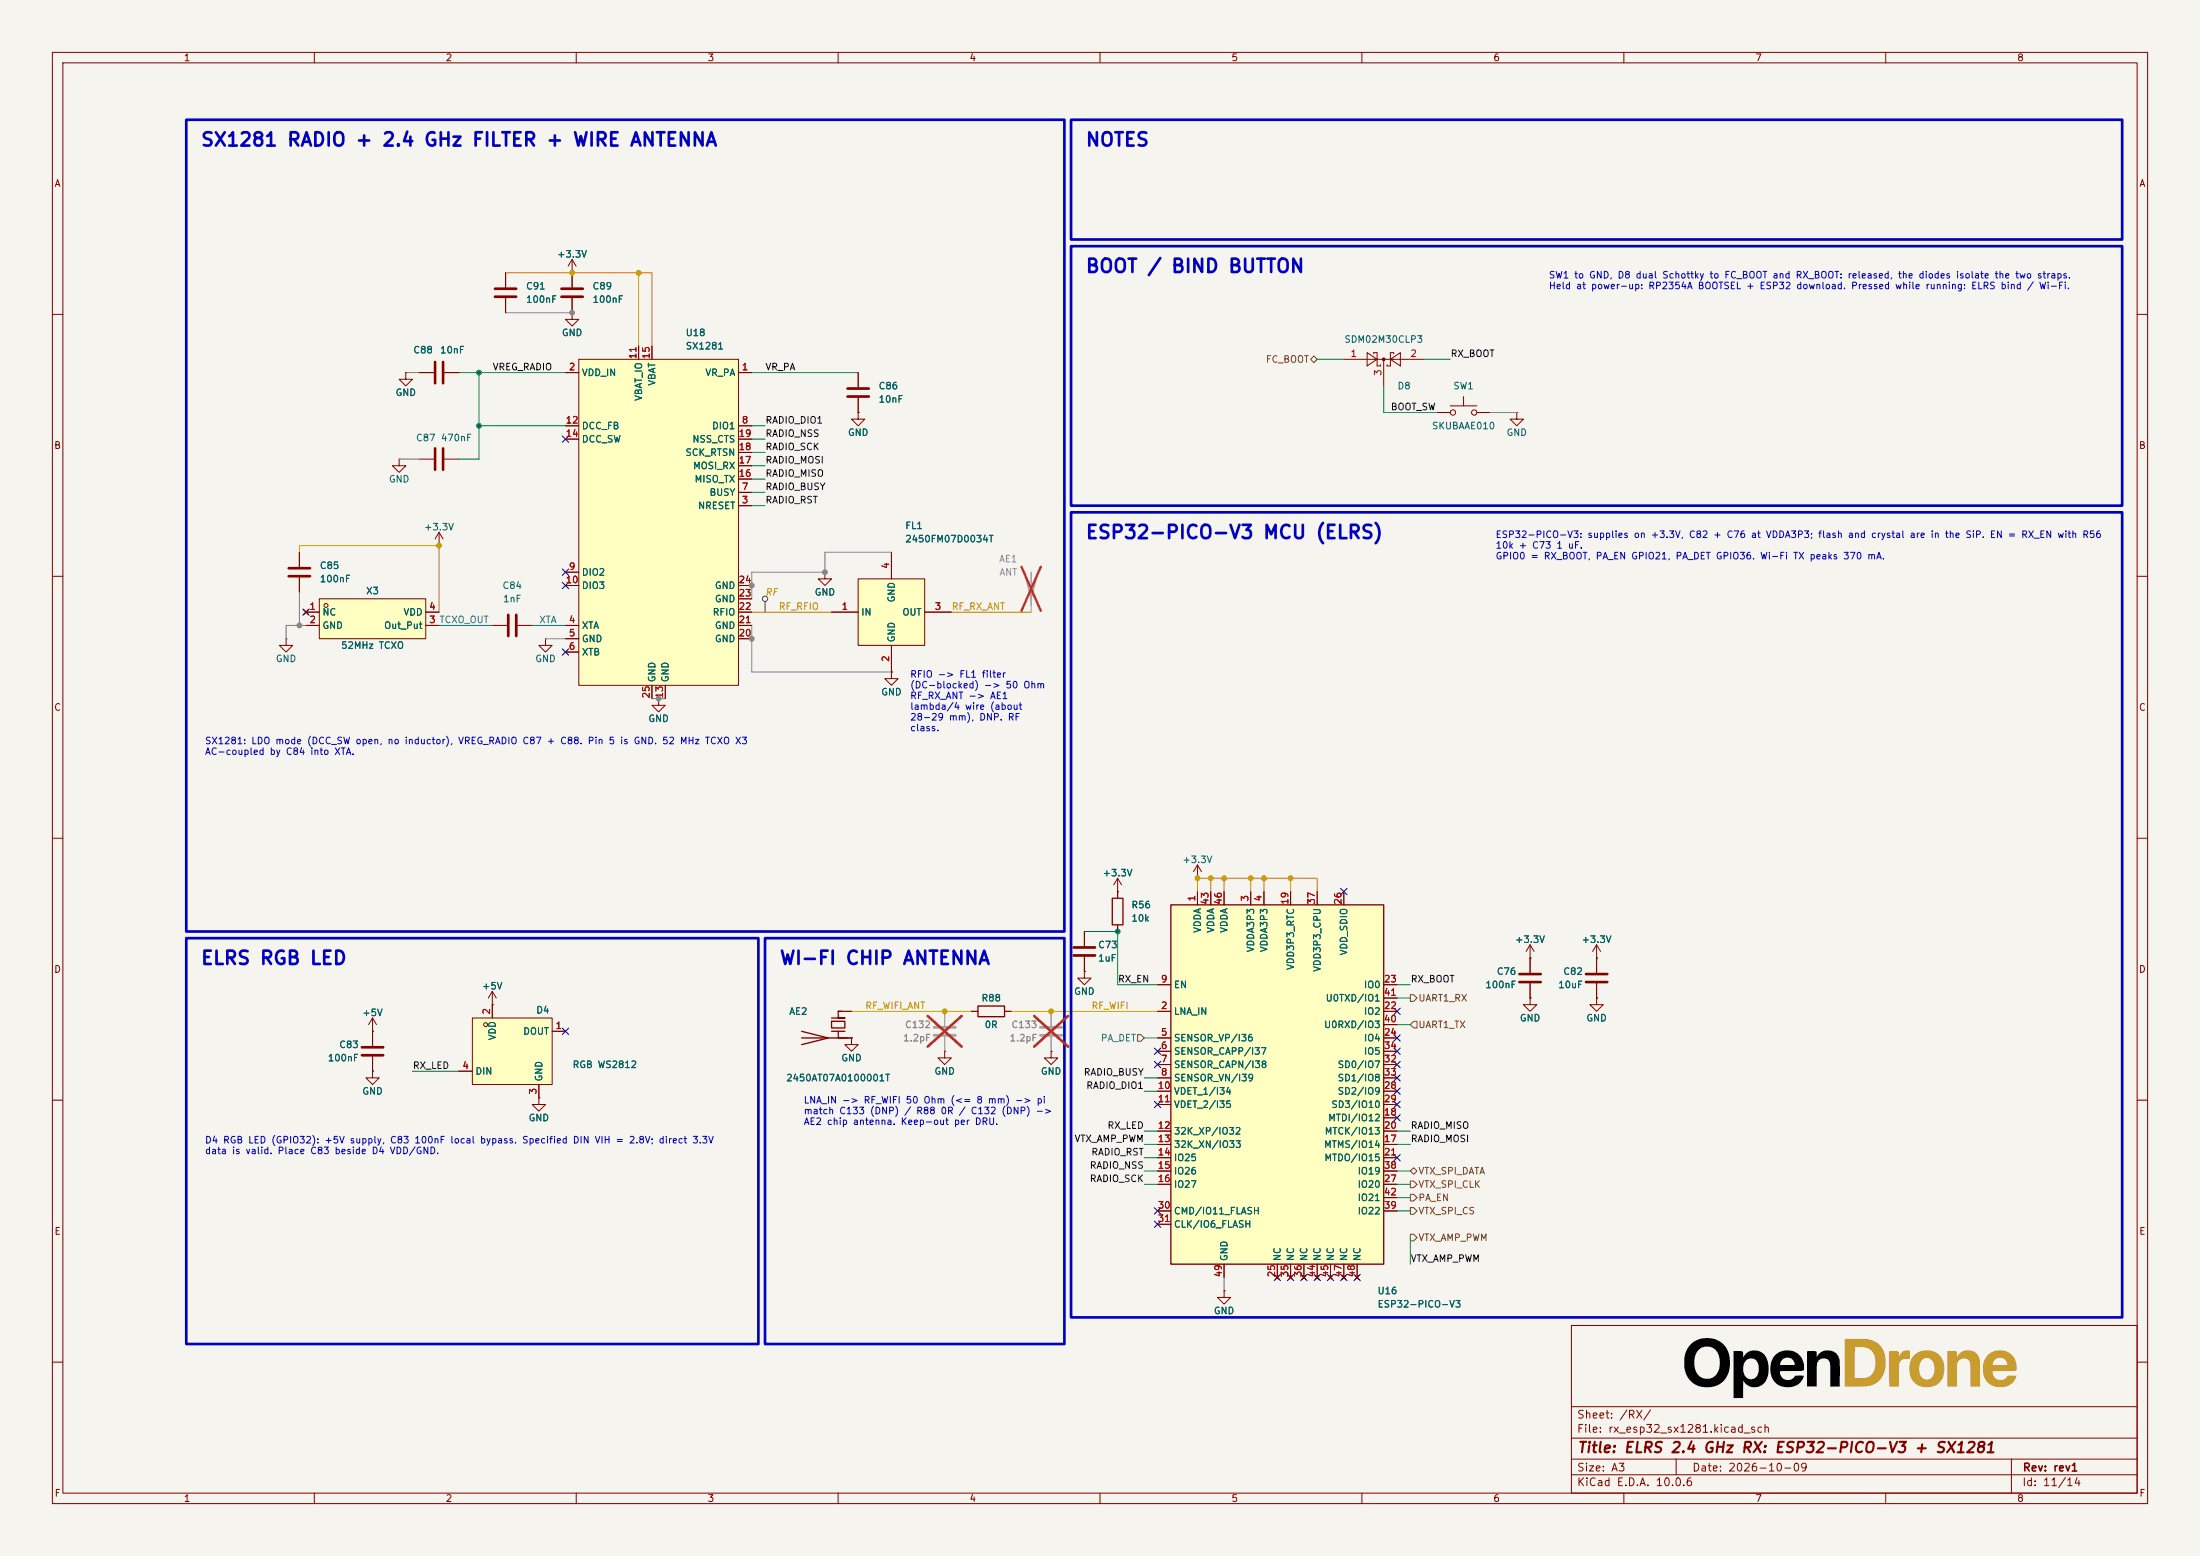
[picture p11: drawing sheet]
<svg xmlns="http://www.w3.org/2000/svg" width="420mm" height="297mm" viewBox="0 0 420 297" stroke-linecap="round" stroke-linejoin="round" font-family="sans-serif">
<path d="M0 0h420v297h-420z" fill="#f5f4ef" stroke="#f5f4ef" stroke-width=".19"/>
<g fill="none" stroke="#840000" stroke-width=".19">
<path d="M10 10h400v277h-400zM12 12h396v273h-396zM60 10v2M110 10v2M160 10v2M210 10v2M260 10v2M310 10v2M360 10v2M10 60h2M408 60h2M10 110h2"/>
<path d="M408 110h2M10 160h2M408 160h2M10 210h2M408 210h2M300 253h108v32h-108zM10 260h2M300 278.5h108M300 274.5h108M300 268.5h108M320 278.5v3M384 278.5v6.5"/>
<path d="M408 260h2M60 285v2M110 285v2M160 285v2M210 285v2M260 285v2M300 281.5h108M310 285v2M360 285v2"/>
</g>
<path d="M322.8 256.6a4.5 4.5 0 0 1 5.3-.7 4.5 4.5 0 0 1 2.1 4.9 4.4 4.4 0 0 1-4.6 4 4.4 4.4 0 0 1-4.1-4.6h1.9a2.55 2.55 0 0 0 3.1 2.9 3.3 3.3 0 0 0 1.7-4.1v-.1a2.37 2.37 0 0 0-2.6-1.9 2.37 2.37 0 0 0-2.1 2.5l-.1 .7h-1.9a4.9 4.9 0 0 1 1.3-3.6zM338.9 258.6a3.2 3.2 0 0 1 3.8-.5 3.2 3.2 0 0 1 1.6 3.5l-.9 .1h-3.4l-.2 .2 .4 1.1 .9 .4 .9-.1 .8-.7h1.5a2.93 2.93 0 0 1-3.7 2.1 3.4 3.4 0 0 1-2.6-4.3l4.1 .2 .5-.1v-.1a1.43 1.43 0 0 0-1.4-1.3 1.43 1.43 0 0 0-1.4 1.3h-1.8l.4-1z" fill="#000"/>
<path d="M365.5 258.6l.7-.5 .8-.2a3.4 3.4 0 0 1 4.1 4.2l-.6 1.5a3.5 3.5 0 0 1-5.8-.9l-.2-1.4h1.9l.1 .9a1.42 1.42 0 0 0 1.6 1.1 1.42 1.42 0 0 0 1.2-1.6l-.1-1.3-.4-.8-.8-.4h-.5l-.4 .2a2.06 2.06 0 0 0-.7 1.9h-1.9v-.4a3.4 3.4 0 0 1 1-2.3z" fill="#c89d2e"/>
<path d="M330.9 257.9l1.8 .1 .1 1.1 .1-.1a2.5 2.5 0 0 1 2.7-1.2 2.5 2.5 0 0 1 1.9 2.3 4 4 0 0 1-1.2 4.3 2.42 2.42 0 0 1-3.5-.9v3.4h-1.9v-5.6h1.9l.2 1 .5 .7 .7 .3 .8-.2 .4-.4 .2-.5 .1-1.4-.4-1.1-.8-.4a1.59 1.59 0 0 0-1.7 2h-1.9zM345 257.9l1.7 .1 .2 .9a2.32 2.32 0 0 1 2.6-1.1 2.32 2.32 0 0 1 1.7 2.3v4.5l-1.8 .1v-4.5l-.5-.7-.7-.2-.9 .3-.4 .7-.1 4.3h-1.8z" fill="#000"/>
<g fill="#c89d2e">
<path d="M352.2 255.6h3.3a4.5 4.5 0 0 1 3 .8 5.2 5.2 0 0 1-.2 7.5 4.5 4.5 0 0 1-3 .7h-3.1v-4.5h1.9v3h1.6a2.46 2.46 0 0 0 2.3-3 2.5 2.5 0 0 0-2.6-3h-1.3v3h-1.9z"/>
<path d="M371.7 257.9l1.8 .1 .2 .9a2.31 2.31 0 0 1 2.5-1.1 2.31 2.31 0 0 1 1.8 2.2v4.6h-1.8l-.1-4.5-.2-.4-.4-.3h-1a1.31 1.31 0 0 0-.9 1.2v4.1l-1.8-.1z"/>
<path d="M360.7 257.9l1.7 .1 .1 1a1.41 1.41 0 0 1 2.1-1.1v1.5l-1.3 .1-.5 .3-.2 .5-.1 4.3h-1.8z"/>
<path d="M379.5 258.6a3.2 3.2 0 0 1 3.8-.5 3.2 3.2 0 0 1 1.6 3.5l-4.4 .2h-.1l.1 .6a1.61 1.61 0 0 0 1.4 1 1.61 1.61 0 0 0 1.5-.8h1.5a3 3 0 0 1-3.8 2.1 3.3 3.3 0 0 1-2.5-4.2h4.6l-.2-.8-.7-.5a1.44 1.44 0 0 0-1.9 1.3h-1.8a3.4 3.4 0 0 1 .9-1.9z"/>
</g>
<path d="M109.2 52.1h.1M109.2 49.5l-.7 1.3M109.2 49.5l.8 1.3M109.2 49.5v2.6M213.4 170.2h.1M213.4 167.6l-.8 1.3M213.4 167.6l.7 1.3M213.4 167.6v2.6" fill="none" stroke="#840000" stroke-width=".19"/>
<path d="M223.5 172.7h40.7v68.6h-40.7z" fill="#ffffc2"/>
<path d="M223.5 172.7h40.7v68.6h-40.7z" fill="none" stroke="#840000" stroke-width=".25"/>
<g fill="none" stroke="#840000" stroke-width=".19">
<path d="M228.6 170.2v2.5M231.1 170.2v2.5M233.7 170.2v2.5M238.8 170.2v2.5M241.3 170.2v2.5M246.4 170.2v2.5M251.5 170.2v2.5M256.5 170.2v2.5M221 193h2.5M221 198.1h2.5M221 188h2.5M264.2 193h2.5"/>
<path d="M264.2 198.1h2.5M264.2 188h2.5M264.2 195.6h2.5M264.2 190.5h2.5M221 200.7h2.5M221 203.2h2.5M221 205.7h2.5M221 208.3h2.5M221 210.8h2.5M221 215.9h2.5M221 218.4h2.5M264.2 200.7h2.5"/>
<path d="M264.2 203.2h2.5M264.2 205.7h2.5M264.2 208.3h2.5M264.2 210.8h2.5M264.2 215.9h2.5M264.2 218.4h2.5M264.2 213.4h2.5M221 221h2.5M221 223.5h2.5M221 226.1h2.5M221 231.1h2.5M221 233.7h2.5"/>
<path d="M264.2 221h2.5M264.2 223.5h2.5M264.2 226.1h2.5M264.2 231.1h2.5M264.2 228.6h2.5M233.7 241.3v2.5M243.5 243.5l.7 .7M243.8 241.3v2.5M244.2 243.5l-.7 .7M246 243.5l.8 .7M246.4 241.3v2.5M246.8 243.5l-.8 .7"/>
<path d="M248.5 243.5l.8 .7M248.9 241.3v2.5M249.3 243.5l-.8 .7M251.1 243.5l.7 .7M251.5 241.3v2.5M251.8 243.5l-.7 .7M253.6 243.5l.8 .7M254 241.3v2.5M254.4 243.5l-.8 .7M256.2 243.5l.7 .7M256.5 241.3v2.5M256.9 243.5l-.7 .7"/>
<path d="M258.7 243.5l.8 .7M259.1 241.3v2.5M259.5 243.5l-.8 .7"/>
</g>
<path d="M90.2 194.3h15.2v12.7h-15.2z" fill="#ffffc2"/>
<g fill="none" stroke="#840000" stroke-width=".19">
<path d="M96.5 52.1v2.8M96.5 56.9v2.8M109.2 59.7v1.3h1.3l-1.3 1.2-1.3-1.2h1.3M109.2 59.7h.1M109.2 52.1v2.8M109.2 56.9v2.8M77.5 71.1v1.3h1.2l-1.2 1.3-1.3-1.3h1.3M77.5 71.1h.1M80 71.1h2.8M84.8 71.1h2.8M163.8 71.1v2.8M163.8 75.9v2.8"/>
<path d="M76.2 87.6v1.3h1.3l-1.3 1.3-1.3-1.3h1.3M76.2 87.6h.1M80 87.6h2.8M84.8 87.6h2.8M83.8 104.1h.1M83.8 101.6l-.7 1.3M83.8 101.6l.8 1.3M83.8 101.6v2.5M157.5 109.2v1.3h1.2l-1.2 1.3-1.3-1.3h1.3M157.5 109.2h.1M54.6 121.9v1.3h1.3l-1.3 1.3-1.3-1.3h1.3M54.6 121.9h.1"/>
<path d="M170.2 128.3v1.2h1.2l-1.2 1.3-1.3-1.3h1.3M170.2 128.3h.1M207 177.8v2.8M213.4 170.2v1.3M213.4 176.5v1.3M228.6 167.6h.1M228.6 165.1l-.8 1.3M228.6 165.1l.8 1.3M228.6 165.1v2.5M71.1 196.9h.1M71.1 194.3v5.3M71.1 194.3l-.7 1.3"/>
<path d="M71.1 194.3l.8 1.3M90.2 194.3h15.2v12.7h-15.2zM94 191.8v2.5M105.4 196.9h2.5M185.4 193h1.3M191.8 193h1.2M207 185.4v1.3h1.3l-1.3 1.3-1.3-1.3h1.3M207 185.4h.1M207 182.6v2.8M292.1 182.9h.1M292.1 190.5v1.3h1.3l-1.3 1.2-1.3-1.2h1.3M292.1 190.5h.1"/>
<path d="M292.1 180.3v5.4M292.1 187.7v2.8M292.1 180.3l-.8 1.3M292.1 180.3l.8 1.3M304.8 190.5v1.3h1.3l-1.3 1.2-1.3-1.2h1.3M304.8 190.5h.1M304.8 182.9h.1M304.8 180.3l-.8 1.3M304.8 180.3l.8 1.3M304.8 180.3v5.4M304.8 187.7v2.8M71.1 201.7v2.8"/>
<path d="M87.6 204.5h2.6M102.9 207v2.6M200.7 200.7v1.2h1.2l-1.2 1.3-1.3-1.3h1.3M200.7 200.7h.1M233.7 246.4v1.2h1.2l-1.2 1.3-1.3-1.3h1.3M233.7 246.4h.1"/>
<circle cx="92.7" cy="195.6" r=".38"/>
</g>
<g fill="none" stroke="#840000" stroke-width=".51">
<path d="M94.5 55.1h4.1M94.5 56.6h4.1M107.2 55.1h4.1M107.2 56.6h4.1M83.1 69.1v4.1M84.6 69.1v4.1M161.8 74.2h4.1M161.8 75.7h4.1M83.1 85.6v4.1M84.6 85.6v4.1M69.1 199.9h4.1M205 180.8h4"/>
<path d="M205 182.4h4M290.1 185.9h4M290.1 187.5h4M302.8 185.9h4M302.8 187.5h4M69.1 201.4h4.1"/>
</g>
<path d="M195.6 109.2l1.2 5.1 1.3-5.1M196.8 109.2v6.4" fill="none" stroke="#9c9b98" stroke-width=".25"/>
<path d="M196.8 114.3v2.5" fill="none" stroke="#9c9b98" stroke-width=".19"/>
<path d="M195 108.2l3.7 8.4M198.7 108.2l-3.7 8.4" fill="none" stroke="#e12e31" stroke-width=".46"/>
<path d="M212.3 171.5h2.1v5h-2.1zM186.7 192h5.1v2.1h-5.1z" fill="none" stroke="#840000" stroke-width=".25"/>
<path d="M163.8 110.5h12.7v12.7h-12.7z" fill="#ffffc2"/>
<g fill="none" stroke="#840000" stroke-width=".19">
<path d="M163.8 78.7v1.3h1.3l-1.3 1.3-1.2-1.3h1.2M163.8 78.7h.1M256.5 68.6h15.3M261 67.3l1.9 1.3-1.9 1.3zM262.3 67.6v-.3h.6v2.6h.6v-.3M264.2 68.6v5.1M265.4 68.6l1.9-1.3v2.6zM266.1 67.6v-.3h-.7v2.6h-.6v-.3M274.3 78.7h2.6M276.9 77.5h5M279.4 75.7v1.8M281.9 78.7h2.6"/>
<path d="M289.6 78.7v1.3h1.2l-1.2 1.3-1.3-1.3h1.3M289.6 78.7h.1M158.7 116.8h5.1M163.8 110.5h12.7v12.7h-12.7zM170.2 105.4v5.1M176.5 116.8h5.1M104.1 121.9v1.3h1.3l-1.3 1.3-1.2-1.3h1.2M104.1 121.9h.1M170.2 123.2v5.1M180.3 200.7v1.2h1.3l-1.3 1.3-1.2-1.3h1.2M180.3 200.7h.1"/>
<circle cx="277.4" cy="78.7" r=".51"/>
<circle cx="281.4" cy="78.7" r=".51"/>
</g>
<path d="M198.6 196.1h4.1M198.6 197.6h4.1" fill="none" stroke="#9c9b98" stroke-width=".51"/>
<path d="M200.7 193v2.8M200.7 197.9v2.8" fill="none" stroke="#9c9b98" stroke-width=".19"/>
<path d="M197.4 193.9l6.5 5.9M203.9 193.9l-6.5 5.9" fill="none" stroke="#e12e31" stroke-width=".46"/>
<circle cx="264.2" cy="68.6" r=".25" fill="#840000" stroke="#840000" stroke-width=".19"/>
<path d="M110.5 68.6h30.5v62.2h-30.5z" fill="#ffffc2"/>
<g fill="none" stroke="#840000" stroke-width=".19">
<path d="M107.9 71.1h2.6M110.5 68.6h30.5v62.2h-30.5zM121.9 66v2.6M124.5 66v2.6M141 71.1h2.5M107.9 81.3h2.6M107.9 83.8h2.6M141 96.5h2.5M141 94h2.5M141 81.3h2.5M141 83.8h2.5M141 91.4h2.5"/>
<path d="M141 88.9h2.5M141 86.4h2.5M107.9 119.4h2.6M107.9 109.2h2.6M107.9 111.8h2.6M141 119.4h2.5M141 111.8h2.5M141 116.8h2.5M141 114.3h2.5M107.9 121.9h2.6M107.9 124.5h2.6M124.5 130.8v2.6"/>
<path d="M127 130.8v2.6M141 121.9h2.5"/>
</g>
<path d="M61 114.3h20.3v7.6h-20.3z" fill="#ffffc2"/>
<g fill="none" stroke="#840000" stroke-width=".19">
<path d="M96.5 52.1v2.8M96.5 56.9v2.8M109.2 59.7h.1M109.2 52.1h.1M109.2 52.1v2.8M109.2 56.9v2.8M77.5 71.1h.1M80 71.1h2.8M84.8 71.1h2.8M107.9 71.1h2.6M121.9 66v2.6M124.5 66v2.6"/>
<path d="M141 71.1h2.5M163.8 78.7h.1M163.8 71.1v2.8M163.8 75.9v2.8M107.9 81.3h2.6M107.9 83.8h2.6M141 96.5h2.5M141 94h2.5M141 81.3h2.5M141 83.8h2.5M141 91.4h2.5M141 88.9h2.5"/>
<path d="M141 86.4h2.5M57.1 105.4v2.8M57.1 110.2v2.8M58 116.5l.8 .7M58.4 116.8h2.6M58.4 119.4h2.6M58.8 116.5l-.8 .7M61 114.3h20.3v7.6h-20.3zM81.3 116.8h2.5M81.3 119.4h2.5M94 119.4h2.8M98.8 119.4h2.8"/>
<path d="M107.9 119.4h2.6M107.9 109.2h2.6M107.9 111.8h2.6M141 116.8h2.5M141 119.4h2.5M141 111.8h2.5M141 114.3h2.5M157.5 109.2h.1M158.7 116.8h5.1M170.2 105.4v5.1M176.5 116.8h5.1M107.9 121.9h2.6"/>
<path d="M107.9 124.5h2.6M124.5 130.8v2.6M125.7 133.4v1.2h1.3l-1.3 1.3-1.2-1.3h1.2M125.7 133.4h.1M127 130.8v2.6M141 121.9h2.5M170.2 128.3h.1M170.2 123.2v5.1M207 177.8v2.8M213.4 170.2h.1M213.4 170.2v1.3M213.4 176.5v1.3"/>
<path d="M228.6 170.2v2.5M231.1 170.2v2.5M233.7 170.2v2.5M238.8 170.2v2.5M241.3 170.2v2.5M246.4 170.2v2.5M251.5 170.2v2.5M256.5 170.2v2.5M71.1 196.9h.1M71.1 196.9v2.7M94 191.8h.1M94 189.2l-.8 1.3"/>
<path d="M94 189.2l.7 1.3M94 189.2v5.1M105.4 196.9h2.5M160 198.1h2.6M160 193h2.6M162.6 198.1v1.3h1.2l-1.2 1.3-1.3-1.3h1.3M162.6 198.1h.1M185.4 193h1.3M191.8 193h1.2M207 185.4h.1M207 182.6v2.8M221 198.1h2.5"/>
<path d="M221 193h2.5M221 188h2.5M264.2 198.1h2.5M264.2 193h2.5M264.2 188h2.5M264.2 195.6h2.5M264.2 190.5h2.5M292.1 190.5h.1M292.1 182.9h.1M292.1 182.9v2.8M292.1 187.7v2.8M304.8 182.9h.1"/>
<path d="M304.8 190.5h.1M304.8 182.9v2.8M304.8 187.7v2.8M71.1 204.5v1.2h1.3l-1.3 1.3-1.3-1.3h1.3M71.1 204.5h.1M71.1 201.7v2.8M87.6 204.5h2.6M102.9 209.6v1.2h1.2l-1.2 1.3-1.3-1.3h1.3M102.9 209.6h.1M102.9 207v2.6M180.3 200.7h.1M200.7 200.7h.1"/>
<path d="M221 200.7h2.5M221 203.2h2.5M221 205.7h2.5M221 208.3h2.5M221 210.8h2.5M221 215.9h2.5M221 218.4h2.5M264.2 200.7h2.5M264.2 203.2h2.5M264.2 205.7h2.5M264.2 208.3h2.5M264.2 210.8h2.5"/>
<path d="M264.2 215.9h2.5M264.2 218.4h2.5M264.2 213.4h2.5M221 221h2.5M221 223.5h2.5M221 226.1h2.5M221 231.1h2.5M221 233.7h2.5M264.2 221h2.5M264.2 223.5h2.5M264.2 226.1h2.5M264.2 231.1h2.5"/>
<path d="M264.2 228.6h2.5M233.7 246.4h.1M233.7 241.3v2.5M243.5 243.5l.7 .7M243.8 241.3v2.5M244.2 243.5l-.7 .7M246 243.5l.8 .7M246.4 241.3v2.5M246.8 243.5l-.8 .7M248.5 243.5l.8 .7M248.9 241.3v2.5M249.3 243.5l-.8 .7"/>
<path d="M251.1 243.5l.7 .7M251.5 241.3v2.5M251.8 243.5l-.7 .7M253.6 243.5l.8 .7M254 241.3v2.5M254.4 243.5l-.8 .7M256.2 243.5l.7 .7M256.5 241.3v2.5M256.9 243.5l-.7 .7M258.7 243.5l.8 .7M259.1 241.3v2.5M259.5 243.5l-.8 .7"/>
<circle cx="62.2" cy="115.6" r=".38"/>
</g>
<path d="M153 196.9l5.1 1.2-5.1 1.3M153 198.1h8.9M158.7 194.9h2.6v1.3h-2.6zM158.7 196.9h2.6M160 196.9v1.2M160.7 193h-.7v1.3h1.3h-2.6" fill="none" stroke="#840000" stroke-width=".25"/>
<path d="M178.3 196.1h4.1M178.3 197.6h4.1" fill="none" stroke="#9c9b98" stroke-width=".51"/>
<path d="M180.3 193v2.8M180.3 197.9v2.8M200.7 193v2.8M200.7 197.9v2.8" fill="none" stroke="#9c9b98" stroke-width=".19"/>
<path d="M177.1 193.9l6.5 5.9M183.6 193.9l-6.5 5.9M197.4 193.9l6.5 5.9M203.9 193.9l-6.5 5.9" fill="none" stroke="#e12e31" stroke-width=".46"/>
<path d="M55.1 108.5h4.1M55.1 110h4.1M97 117.3v4.1M98.6 117.3v4.1" fill="none" stroke="#840000" stroke-width=".51"/>
<g fill="none" stroke="#484848" stroke-width=".19">
<path d="M146 114.8v2"/>
<circle cx="146.1" cy="114.3" r=".51"/>
</g>
<path d="M250.2 68.6l.6-.7 .7 .7-.7 .6zM217.2 197.5h.6l.6 .6-.6 .7h-.6zM269.2 195.6l.7-.7h.6v1.3h-.6zM269.2 189.9h.7l.6 .6-.6 .6h-.7zM269.2 223.5l.7-.6 .6 .6-.6 .7zM269.2 235.6h.7l.6 .6-.6 .7h-.7zM269.2 230.5h.7l.6 .6-.6 .7h-.7zM269.2 228h.7l.6 .6-.6 .6h-.7zM269.2 225.4h.7l.6 .7-.6 .6h-.7z" fill="none" stroke="#725600" stroke-width=".19"/>
<path d="M96.5 59.7h12.7M77.5 71.1h2.5M284.5 78.7h5.1M76.2 87.6h3.8M57.1 113v6.4M58.4 119.4h-3.8v2.5M143.5 119.4v8.9h26.7M170.2 105.4h-12.7v3.8h-14v5.1M104.1 121.9h3.8M124.5 133.4h2.5M233.7 243.8v2.6" fill="none" stroke="#828282" stroke-width=".19"/>
<g fill="none" stroke="#009600" stroke-width=".19">
<path d="M87.6 71.1h20.3M91.4 71.1v16.5h-3.8M143.5 71.1h20.3M251.5 68.6h5M264.2 73.7v5h10.1M271.8 68.6h5.1M91.4 81.3h16.5M143.5 81.3h2.5M143.5 88.9h2.5M143.5 86.4h2.5M143.5 83.8h2.5M143.5 91.4h2.5"/>
<path d="M143.5 96.5h2.5M143.5 94h2.5M207 177.8h6.4v10.2h7.6M266.7 190.5h2.5M266.7 195.6h2.5M266.7 188h2.5M78.7 204.5h8.9M218.4 218.4h2.6M218.4 215.9h2.6M218.4 205.7h2.6M218.4 208.3h2.6M266.7 218.4h2.5"/>
<path d="M266.7 215.9h2.5M218.4 221h2.6M218.4 223.5h2.6M218.4 226.1h2.6M266.7 231.1h2.5M266.7 223.5h2.5M266.7 228.6h2.5M266.7 226.1h2.5M269.2 236.2v5.1"/>
</g>
<path d="M96.5 52.1h28v13.9M121.9 52.1v13.9M57.1 105.4v-1.3h26.7v12.7M228.6 170.2v-2.6h22.9v2.6M231.1 167.6v2.6M233.7 167.6v2.6M238.8 167.6v2.6M241.3 167.6v2.6M246.4 167.6v2.6" fill="none" stroke="#ff8c00" stroke-width=".19"/>
<path d="M83.8 119.4h10.2M101.6 119.4h6.3M218.4 198.1h2.6" fill="none" stroke="#00a0a0" stroke-width=".19"/>
<path d="M143.5 116.8h15.2M181.6 116.8h15.2M162.6 193h22.8M193 193h28" fill="none" stroke="#c8a000" stroke-width=".19"/>
<g fill="none" stroke="#000084" stroke-width=".19">
<path d="M107.3 83.2l1.3 1.2M108.6 83.2l-1.3 1.2M57.8 116.2l1.2 1.2M59 116.2l-1.2 1.2M107.3 108.6l1.3 1.2M107.3 111.2l1.3 1.2M108.6 108.6l-1.3 1.2M108.6 111.2l-1.3 1.2M107.3 123.9l1.3 1.2M108.6 123.9l-1.3 1.2M255.9 169.6l1.2 1.2M257.1 169.6l-1.2 1.2"/>
<path d="M107.3 196.2l1.3 1.3M108.6 196.2l-1.3 1.3M266.1 192.4l1.2 1.2M266.1 197.5l1.2 1.2M267.3 192.4l-1.2 1.2M267.3 197.5l-1.2 1.2M220.4 200.1l1.2 1.2M220.4 202.6l1.2 1.2M220.4 210.2l1.2 1.2M221.6 200.1l-1.2 1.2M221.6 202.6l-1.2 1.2M221.6 210.2l-1.2 1.2"/>
<path d="M266.1 207.7l1.2 1.2M266.1 212.8l1.2 1.2M266.1 210.2l1.2 1.2M266.1 205.1l1.2 1.2M266.1 200.1l1.2 1.2M266.1 202.6l1.2 1.2M267.3 207.7l-1.2 1.2M267.3 212.8l-1.2 1.2M267.3 210.2l-1.2 1.2M267.3 205.1l-1.2 1.2M267.3 200.1l-1.2 1.2M267.3 202.6l-1.2 1.2"/>
<path d="M220.4 230.5l1.2 1.2M220.4 233.1l1.2 1.2M221.6 230.5l-1.2 1.2M221.6 233.1l-1.2 1.2M266.1 220.4l1.2 1.2M267.3 220.4l-1.2 1.2M243.2 243.2l1.2 1.2M244.4 243.2l-1.2 1.2M245.8 243.2l1.2 1.2M247 243.2l-1.2 1.2M248.3 243.2l1.2 1.2M249.5 243.2l-1.2 1.2"/>
<path d="M250.9 243.2l1.2 1.2M252.1 243.2l-1.2 1.2M253.4 243.2l1.2 1.2M254.6 243.2l-1.2 1.2M255.9 243.2l1.2 1.2M257.1 243.2l-1.2 1.2M258.5 243.2l1.2 1.2M259.7 243.2l-1.2 1.2"/>
</g>
<path d="M35.6 22.9h167.6v154.9h-167.6zM204.5 22.9h200.6v22.8h-200.6zM204.5 47h200.6v49.5h-200.6zM204.5 97.8h200.6v153.7h-200.6zM35.6 179.1h109.2v77.4h-109.2zM146 179.1h57.2v77.4h-57.2z" fill="none" stroke="#0000c2" stroke-width=".51"/>
<g fill="#c8a000" stroke="#c8a000" stroke-width=".19">
<circle cx="180.3" cy="193" r=".46"/>
<circle cx="200.7" cy="193" r=".46"/>
</g>
<g fill="#ff8c00" stroke="#ff8c00" stroke-width=".19">
<circle cx="233.7" cy="167.6" r=".46"/>
<circle cx="228.6" cy="167.6" r=".46"/>
<circle cx="241.3" cy="167.6" r=".46"/>
<circle cx="238.8" cy="167.6" r=".46"/>
<circle cx="231.1" cy="167.6" r=".46"/>
<circle cx="121.9" cy="52.1" r=".46"/>
<circle cx="109.2" cy="52.1" r=".46"/>
<circle cx="83.8" cy="104.1" r=".46"/>
<circle cx="246.4" cy="167.6" r=".46"/>
</g>
<g fill="#828282" stroke="#828282" stroke-width=".19">
<circle cx="109.2" cy="59.7" r=".46"/>
<circle cx="57.1" cy="119.4" r=".46"/>
<circle cx="143.5" cy="111.8" r=".46"/>
<circle cx="143.5" cy="121.9" r=".46"/>
<circle cx="125.7" cy="133.4" r=".46"/>
<circle cx="157.5" cy="109.2" r=".46"/>
</g>
<g fill="#009600" stroke="#009600" stroke-width=".19">
<circle cx="91.4" cy="71.1" r=".46"/>
<circle cx="91.4" cy="81.3" r=".46"/>
<circle cx="213.4" cy="177.8" r=".46"/>
</g>
<g font-size="2.5" fill="#0000c2">
<text x="38.2" y="28.6">SX1281 RADIO + 2.4 GHz FILTER + WIRE ANTENNA</text>
<text x="207.1" y="28.6">NOTES</text>
<text x="207.1" y="52.7">BOOT / BIND BUTTON</text>
<text x="207.1" y="103.5">ESP32-PICO-V3 MCU (ELRS)</text>
<text x="38.2" y="184.8">ELRS RGB LED</text>
<text x="148.7" y="184.8">WI-FI CHIP ANTENNA</text>
</g>
<text font-size="2" fill="#840000" x="301" y="277.8">Title: ELRS 2.4 GHz RX: ESP32-PICO-V3 + SX1281</text>
<g font-size="1.5" fill="#840000">
<text x="300.9" y="273.8">File: rx_esp32_sx1281.kicad_sch</text>
<text x="300.9" y="271.1">Sheet: /RX/</text>
<text x="300.9" y="281.2">Size: A3</text>
<text x="322.9" y="281.2">Date: 2026-10-09</text>
<text x="386" y="281.2">Rev: rev1</text>
<text x="300.9" y="284">KiCad E.D.A. 10.0.6</text>
<text x="385.9" y="284">Id: 11/14</text>
</g>
<g font-size="1.3" fill="#840000">
<text x="35" y="12">1</text>
<text x="85" y="12">2</text>
<text x="135" y="12">3</text>
<text x="185" y="12">4</text>
<text x="235" y="12">5</text>
<text x="285" y="12">6</text>
<text x="335" y="12">7</text>
<text x="385" y="12">8</text>
<text x="10.3" y="36">A</text>
<text x="408.3" y="36">A</text>
<text x="10.2" y="86">B</text>
<text x="408.2" y="86">B</text>
<text x="10.2" y="136">C</text>
<text x="408.2" y="136">C</text>
<text x="10.2" y="186">D</text>
<text x="408.2" y="186">D</text>
<text x="10.3" y="236">E</text>
<text x="408.3" y="236">E</text>
<text x="10.3" y="286">F</text>
<text x="35" y="287">1</text>
<text x="85" y="287">2</text>
<text x="135" y="287">3</text>
<text x="185" y="287">4</text>
<text x="235" y="287">5</text>
<text x="285" y="287">6</text>
<text x="335" y="287">7</text>
<text x="385" y="287">8</text>
<text x="408.3" y="286">F</text>
</g>
<g font-size="1.3" fill="#006464">
<text x="106.3" y="49.5">+3.3V</text>
<text x="100.3" y="55.6">C91</text>
<text x="100.3" y="58.1">100nF</text>
<text x="113" y="55.6">C89</text>
<text x="113" y="58.1">100nF</text>
<text x="107.2" y="64.5">GND</text>
<text x="130.8" y="64.5">U18</text>
<text x="256.5" y="65.7">SDM02M30CLP3</text>
<text x="78.8" y="67.8">C88</text>
<text x="83.9" y="67.8">10nF</text>
<text x="130.8" y="67">SX1281</text>
<text x="75.4" y="75.9">GND</text>
<text x="111" y="72.1">VDD_IN</text>
<text x="122.9" y="76.6" transform="rotate(-90 122.9 76.6)">VBAT_IO</text>
<text x="125.4" y="73.7" transform="rotate(-90 125.4 73.7)">VBAT</text>
<text x="134.6" y="72.1">VR_PA</text>
<text x="167.6" y="74.6">C86</text>
<text x="167.6" y="77.2">10nF</text>
<text x="266.7" y="74.6">D8</text>
<text x="277.3" y="74.6">SW1</text>
<text x="111" y="82.2">DCC_FB</text>
<text x="135.8" y="82.2">DIO1</text>
<text x="161.8" y="83.5">GND</text>
<text x="273.3" y="82.2">SKUBAAE010</text>
<text x="287.5" y="83.5">GND</text>
<text x="79.3" y="84.5">C87</text>
<text x="84.1" y="84.5">470nF</text>
<text x="111" y="84.8">DCC_SW</text>
<text x="130.7" y="87.3">SCK_RTSN</text>
<text x="132.1" y="84.8">NSS_CTS</text>
<text x="132.2" y="89.9">MOSI_RX</text>
<text x="74.1" y="92.4">GND</text>
<text x="132.5" y="92.4">MISO_TX</text>
<text x="135.3" y="94.9">BUSY</text>
<text x="80.9" y="101.5">+3.3V</text>
<text x="133.2" y="97.5">NRESET</text>
<text x="172.7" y="101.3">FL1</text>
<text x="172.7" y="103.8">2450FM07D0034T</text>
<text x="60.9" y="108.9">C85</text>
<text x="60.9" y="111.5">100nF</text>
<text x="69.8" y="113.7">X3</text>
<text x="95.8" y="112.7">C84</text>
<text x="111" y="110.2">DIO2</text>
<text x="111" y="112.7">DIO3</text>
<text x="136.4" y="112.7">GND</text>
<text x="155.4" y="114">GND</text>
<text x="61.4" y="117.8">NC</text>
<text x="76.9" y="117.8">VDD</text>
<text x="95.9" y="115.3">1nF</text>
<text x="135.9" y="117.8">RFIO</text>
<text x="136.4" y="115.3">GND</text>
<text x="164.3" y="117.8">IN</text>
<text x="171.1" y="115.1" transform="rotate(-90 171.1 115.1)">GND</text>
<text x="172.2" y="117.8">OUT</text>
<text x="61.4" y="120.3">GND</text>
<text x="65" y="124.2">52MHz TCXO</text>
<text x="73.2" y="120.3">Out_Put</text>
<text x="111" y="120.3">XTA</text>
<text x="111" y="122.9">GND</text>
<text x="111" y="125.4">XTB</text>
<text x="136.4" y="122.9">GND</text>
<text x="136.4" y="120.3">GND</text>
<text x="171.1" y="122.7" transform="rotate(-90 171.1 122.7)">GND</text>
<text x="52.5" y="126.7">GND</text>
<text x="102.1" y="126.7">GND</text>
<text x="125.4" y="130.3" transform="rotate(-90 125.4 130.3)">GND</text>
<text x="128" y="130.3" transform="rotate(-90 128 130.3)">GND</text>
<text x="168.1" y="133">GND</text>
<text x="123.7" y="138.1">GND</text>
<text x="210.4" y="167.6">+3.3V</text>
<text x="225.6" y="165">+3.3V</text>
<text x="215.9" y="173.7">R56</text>
<text x="215.9" y="176.2">10k</text>
<text x="229.6" y="178.2" transform="rotate(-90 229.6 178.2)">VDDA</text>
<text x="232.1" y="178.2" transform="rotate(-90 232.1 178.2)">VDDA</text>
<text x="234.6" y="178.2" transform="rotate(-90 234.6 178.2)">VDDA</text>
<text x="209.5" y="181.3">C73</text>
<text x="209.5" y="183.8">1uF</text>
<text x="239.7" y="181.9" transform="rotate(-90 239.7 181.9)">VDDA3P3</text>
<text x="242.3" y="181.9" transform="rotate(-90 242.3 181.9)">VDDA3P3</text>
<text x="247.3" y="185.2" transform="rotate(-90 247.3 185.2)">VDD3P3_RTC</text>
<text x="252.4" y="185.6" transform="rotate(-90 252.4 185.6)">VDD3P3_CPU</text>
<text x="257.5" y="182.5" transform="rotate(-90 257.5 182.5)">VDD_SDIO</text>
<text x="289.1" y="180.3">+3.3V</text>
<text x="301.8" y="180.3">+3.3V</text>
<text x="91.9" y="189.2">+5V</text>
<text x="187.3" y="191.5">R88</text>
<text x="204.9" y="190.2">GND</text>
<text x="224" y="188.9">EN</text>
<text x="253" y="191.5">U0TXD/IO1</text>
<text x="260.3" y="188.9">IO0</text>
<text x="283.5" y="188.9">100nF</text>
<text x="285.6" y="186.4">C76</text>
<text x="297.4" y="188.9">10uF</text>
<text x="298.3" y="186.4">C82</text>
<text x="69.1" y="194.3">+5V</text>
<text x="99.8" y="197.8">DOUT</text>
<text x="102.3" y="193.7">D4</text>
<text x="150.5" y="194">AE2</text>
<text x="187.9" y="196.5">0R</text>
<text x="224" y="194">LNA_IN</text>
<text x="252.7" y="196.5">U0RXD/IO3</text>
<text x="260.3" y="194">IO2</text>
<text x="290" y="195.3">GND</text>
<text x="302.7" y="195.3">GND</text>
<text x="62.5" y="202.9">100nF</text>
<text x="64.7" y="200.4">C83</text>
<text x="94.9" y="198.7" transform="rotate(-90 94.9 198.7)">VDD</text>
<text x="160.5" y="202.9">GND</text>
<text x="224" y="199.1">SENSOR_VP/I36</text>
<text x="224" y="201.6">SENSOR_CAPP/I37</text>
<text x="260.3" y="199.1">IO4</text>
<text x="260.3" y="201.6">IO5</text>
<text x="69.1" y="209.2">GND</text>
<text x="90.7" y="205.4">DIN</text>
<text x="103.8" y="206.5" transform="rotate(-90 103.8 206.5)">GND</text>
<text x="109.2" y="204.2">RGB WS2812</text>
<text x="150" y="206.7">2450AT07A0100001T</text>
<text x="178.3" y="205.4">GND</text>
<text x="198.6" y="205.4">GND</text>
<text x="224" y="204.2">SENSOR_CAPN/I38</text>
<text x="224" y="206.7">SENSOR_VN/I39</text>
<text x="224" y="209.2">VDET_1/I34</text>
<text x="255.3" y="209.2">SD2/IO9</text>
<text x="255.3" y="204.2">SD0/IO7</text>
<text x="255.3" y="206.7">SD1/IO8</text>
<text x="100.8" y="214.3">GND</text>
<text x="224" y="211.8">VDET_2/I35</text>
<text x="253.4" y="214.3">MTDI/IO12</text>
<text x="254.1" y="211.8">SD3/IO10</text>
<text x="224" y="216.9">32K_XP/IO32</text>
<text x="224" y="219.4">32K_XN/IO33</text>
<text x="224" y="221.9">IO25</text>
<text x="252.7" y="219.4">MTMS/IO14</text>
<text x="252.7" y="221.9">MTDO/IO15</text>
<text x="252.8" y="216.9">MTCK/IO13</text>
<text x="224" y="224.5">IO26</text>
<text x="224" y="227">IO27</text>
<text x="259.1" y="227">IO20</text>
<text x="259.1" y="224.5">IO19</text>
<text x="224" y="232.1">CMD/IO11_FLASH</text>
<text x="259.1" y="232.1">IO22</text>
<text x="259.1" y="229.6">IO21</text>
<text x="224" y="234.6">CLK/IO6_FLASH</text>
<text x="234.6" y="240.8" transform="rotate(-90 234.6 240.8)">GND</text>
<text x="244.8" y="240.8" transform="rotate(-90 244.8 240.8)">NC</text>
<text x="247.3" y="240.8" transform="rotate(-90 247.3 240.8)">NC</text>
<text x="249.9" y="240.8" transform="rotate(-90 249.9 240.8)">NC</text>
<text x="252.4" y="240.8" transform="rotate(-90 252.4 240.8)">NC</text>
<text x="255" y="240.8" transform="rotate(-90 255 240.8)">NC</text>
<text x="257.5" y="240.8" transform="rotate(-90 257.5 240.8)">NC</text>
<text x="260" y="240.8" transform="rotate(-90 260 240.8)">NC</text>
<text x="231.6" y="251.2">GND</text>
<text x="262.9" y="247.3">U16</text>
<text x="262.9" y="249.9">ESP32-PICO-V3</text>
</g>
<g font-size="1.3" fill="#0000c2">
<text x="295.6" y="53.5">SW1 to GND, D8 dual Schottky to FC_BOOT and RX_BOOT: released, the diodes isolate the two straps.</text>
<text x="295.6" y="55.5">Held at power-up: RP2354A BOOTSEL + ESP32 download. Pressed while running: ELRS bind / Wi-Fi.</text>
<text x="285.4" y="103">ESP32-PICO-V3: supplies on +3.3V, C82 + C76 at VDDA3P3; flash and crystal are in the SiP. EN = RX_EN with R56</text>
<text x="285.4" y="105">10k + C73 1 uF.</text>
<text x="285.4" y="107.1">GPIO0 = RX_BOOT, PA_EN GPIO21, PA_DET GPIO36. Wi-Fi TX peaks 370 mA.</text>
<text x="173.6" y="129.7">RFIO -&gt; FL1 filter</text>
<text x="173.6" y="131.7">(DC-blocked) -&gt; 50 Ohm</text>
<text x="173.6" y="133.7">RF_RX_ANT -&gt; AE1</text>
<text x="173.6" y="135.8">lambda/4 wire (about</text>
<text x="173.6" y="137.8">28-29 mm), DNP. RF</text>
<text x="39" y="142.4">SX1281: LDO mode (DCC_SW open, no inductor), VREG_RADIO C87 + C88. Pin 5 is GND. 52 MHz TCXO X3</text>
<text x="173.6" y="139.9">class.</text>
<text x="39" y="144.4">AC-coupled by C84 into XTA.</text>
<text x="153.3" y="210.9">LNA_IN -&gt; RF_WIFI 50 Ohm (&lt;= 8 mm) -&gt; pi</text>
<text x="153.3" y="213">match C133 (DNP) / R88 0R / C132 (DNP) -&gt;</text>
<text x="153.3" y="215">AE2 chip antenna. Keep-out per DRU.</text>
<text x="39" y="218.6">D4 RGB LED (GPIO32): +5V supply, C83 100nF local bypass. Specified DIN VIH = 2.8V; direct 3.3V</text>
<text x="39" y="220.6">data is valid. Place C83 beside D4 VDD/GND.</text>
</g>
<g font-size="1.3" fill="#0f0f0f">
<text x="94" y="71">VREG_RADIO</text>
<text x="146" y="71">VR_PA</text>
<text x="276.8" y="68.5">RX_BOOT</text>
<text x="146" y="81.2">RADIO_DIO1</text>
<text x="146" y="83.7">RADIO_NSS</text>
<text x="265.4" y="78.6">BOOT_SW</text>
<text x="146" y="88.8">RADIO_MOSI</text>
<text x="146" y="86.2">RADIO_SCK</text>
<text x="146" y="91.3">RADIO_MISO</text>
<text x="146" y="93.9">RADIO_BUSY</text>
<text x="146" y="96.4">RADIO_RST</text>
<text x="213.3" y="187.8">RX_EN</text>
<text x="269.2" y="187.8">RX_BOOT</text>
<text x="78.7" y="204.3">RX_LED</text>
<text x="206.8" y="205.6">RADIO_BUSY</text>
<text x="207.3" y="208.2">RADIO_DIO1</text>
<text x="211.3" y="215.8">RX_LED</text>
<text x="269.2" y="215.8">RADIO_MISO</text>
<text x="205" y="218.3">VTX_AMP_PWM</text>
<text x="208.2" y="220.9">RADIO_RST</text>
<text x="269.2" y="218.3">RADIO_MOSI</text>
<text x="207.9" y="223.4">RADIO_NSS</text>
<text x="207.9" y="225.9">RADIO_SCK</text>
<text x="269.2" y="241.2">VTX_AMP_PWM</text>
</g>
<g font-size="1.3" fill="#a90000">
<text x="108.5" y="71">2</text>
<text x="121.8" y="68.6" transform="rotate(-90 121.8 68.6)">11</text>
<text x="124.3" y="68.6" transform="rotate(-90 124.3 68.6)">15</text>
<text x="141.5" y="71">1</text>
<text x="257.7" y="68.4">1</text>
<text x="264" y="71.9" transform="rotate(-90 264 71.9)">3</text>
<text x="269.1" y="68.4">2</text>
<text x="107.9" y="81.1">12</text>
<text x="107.9" y="83.7">14</text>
<text x="140.9" y="83.7">19</text>
<text x="141.5" y="81.1">8</text>
<text x="140.9" y="88.8">17</text>
<text x="140.9" y="86.2">18</text>
<text x="140.9" y="91.3">16</text>
<text x="141.5" y="93.8">7</text>
<text x="141.5" y="96.4">3</text>
<text x="107.9" y="111.6">10</text>
<text x="108.5" y="109.1">9</text>
<text x="140.9" y="111.6">24</text>
<text x="170" y="108.7" transform="rotate(-90 170 108.7)">4</text>
<text x="59" y="116.7">1</text>
<text x="59" y="119.2">2</text>
<text x="81.8" y="119.2">3 TCXO_OUT</text>
<text x="81.8" y="116.7">4</text>
<text x="81.8" y="119.2">3</text>
<text x="108.5" y="119.2">4</text>
<text x="140.9" y="119.2">21</text>
<text x="140.9" y="116.7">22</text>
<text x="140.9" y="114.2">23</text>
<text x="160.6" y="116.7">1</text>
<text x="178.3" y="116.7">3</text>
<text x="108.5" y="121.8">5</text>
<text x="108.5" y="124.3">6</text>
<text x="140.9" y="121.8">20</text>
<text x="170" y="126.5" transform="rotate(-90 170 126.5)">2</text>
<text x="124.3" y="133.4" transform="rotate(-90 124.3 133.4)">25</text>
<text x="126.9" y="133.4" transform="rotate(-90 126.9 133.4)">13</text>
<text x="228.5" y="172.2" transform="rotate(-90 228.5 172.2)">1</text>
<text x="231" y="172.8" transform="rotate(-90 231 172.8)">43</text>
<text x="233.5" y="172.8" transform="rotate(-90 233.5 172.8)">46</text>
<text x="238.6" y="172.2" transform="rotate(-90 238.6 172.2)">3</text>
<text x="241.2" y="172.2" transform="rotate(-90 241.2 172.2)">4</text>
<text x="246.2" y="172.8" transform="rotate(-90 246.2 172.8)">19</text>
<text x="251.3" y="172.8" transform="rotate(-90 251.3 172.8)">37</text>
<text x="256.4" y="172.8" transform="rotate(-90 256.4 172.8)">26</text>
<text x="221.5" y="187.8">9</text>
<text x="264.1" y="187.8">23</text>
<text x="264.1" y="190.4">41</text>
<text x="93.8" y="193.8" transform="rotate(-90 93.8 193.8)">2</text>
<text x="105.9" y="196.7">1</text>
<text x="221.5" y="192.9">2</text>
<text x="221.5" y="198">5</text>
<text x="264.1" y="192.9">22</text>
<text x="264.1" y="198">24</text>
<text x="264.1" y="195.4">40</text>
<text x="221.5" y="200.5">6</text>
<text x="221.5" y="203.1">7</text>
<text x="264.1" y="203.1">32</text>
<text x="264.1" y="200.5">34</text>
<text x="88.2" y="204.3">4</text>
<text x="102.7" y="209" transform="rotate(-90 102.7 209)">3</text>
<text x="220.9" y="208.1">10</text>
<text x="221.5" y="205.6">8</text>
<text x="264.1" y="208.1">28</text>
<text x="264.1" y="205.6">33</text>
<text x="220.9" y="210.7">11</text>
<text x="220.9" y="215.8">12</text>
<text x="264.1" y="213.2">18</text>
<text x="264.1" y="215.8">20</text>
<text x="264.1" y="210.7">29</text>
<text x="220.9" y="218.3">13</text>
<text x="220.9" y="220.8">14</text>
<text x="264.1" y="218.3">17</text>
<text x="264.1" y="220.8">21</text>
<text x="220.9" y="223.4">15</text>
<text x="220.9" y="225.9">16</text>
<text x="264.1" y="225.9">27</text>
<text x="264.1" y="223.4">38</text>
<text x="220.9" y="231">30</text>
<text x="220.9" y="233.5">31</text>
<text x="264.1" y="231">39</text>
<text x="264.1" y="228.5">42</text>
<text x="233.5" y="243.9" transform="rotate(-90 233.5 243.9)">49</text>
<text x="243.7" y="243.9" transform="rotate(-90 243.7 243.9)">25</text>
<text x="246.2" y="243.9" transform="rotate(-90 246.2 243.9)">35</text>
<text x="248.8" y="243.9" transform="rotate(-90 248.8 243.9)">36</text>
<text x="251.3" y="243.9" transform="rotate(-90 251.3 243.9)">44</text>
<text x="253.9" y="243.9" transform="rotate(-90 253.9 243.9)">45</text>
<text x="256.4" y="243.9" transform="rotate(-90 256.4 243.9)">47</text>
<text x="258.9" y="243.9" transform="rotate(-90 258.9 243.9)">48</text>
</g>
<g font-size="1.3" fill="#725600">
<text x="241.5" y="69.5">FC_BOOT</text>
<text x="270.7" y="191.5">UART1_RX</text>
<text x="270.7" y="196.5">UART1_TX</text>
<text x="270.7" y="224.5">VTX_SPI_DATA</text>
<text x="270.7" y="227">VTX_SPI_CLK</text>
<text x="270.7" y="232.1">VTX_SPI_CS</text>
<text x="270.7" y="229.6">PA_EN</text>
<text x="270.7" y="237.2">VTX_AMP_PWM</text>
</g>
<g font-size="1.3" fill="#939391">
<text x="190.6" y="107.6">AE1</text>
<text x="190.7" y="110.2">ANT</text>
<text x="172.7" y="196.5">C132</text>
<text x="193" y="196.5">C133</text>
<text x="172.3" y="199.1">1.2pF</text>
<text x="192.6" y="199.1">1.2pF</text>
</g>
<g font-size="1.3" fill="#c8a000">
<text x="146" y="114">RF</text>
<text x="148.6" y="116.7">RF_RFIO</text>
<text x="181.6" y="116.7">RF_RX_ANT</text>
<text x="165.1" y="192.9">RF_WIFI_ANT</text>
<text x="208.3" y="192.9">RF_WIFI</text>
</g>
<g font-size="1.3" fill="#00a0a0">
<text x="102.8" y="119.3">XTA</text>
<text x="210" y="199.1">PA_DET</text>
</g>
</svg>
